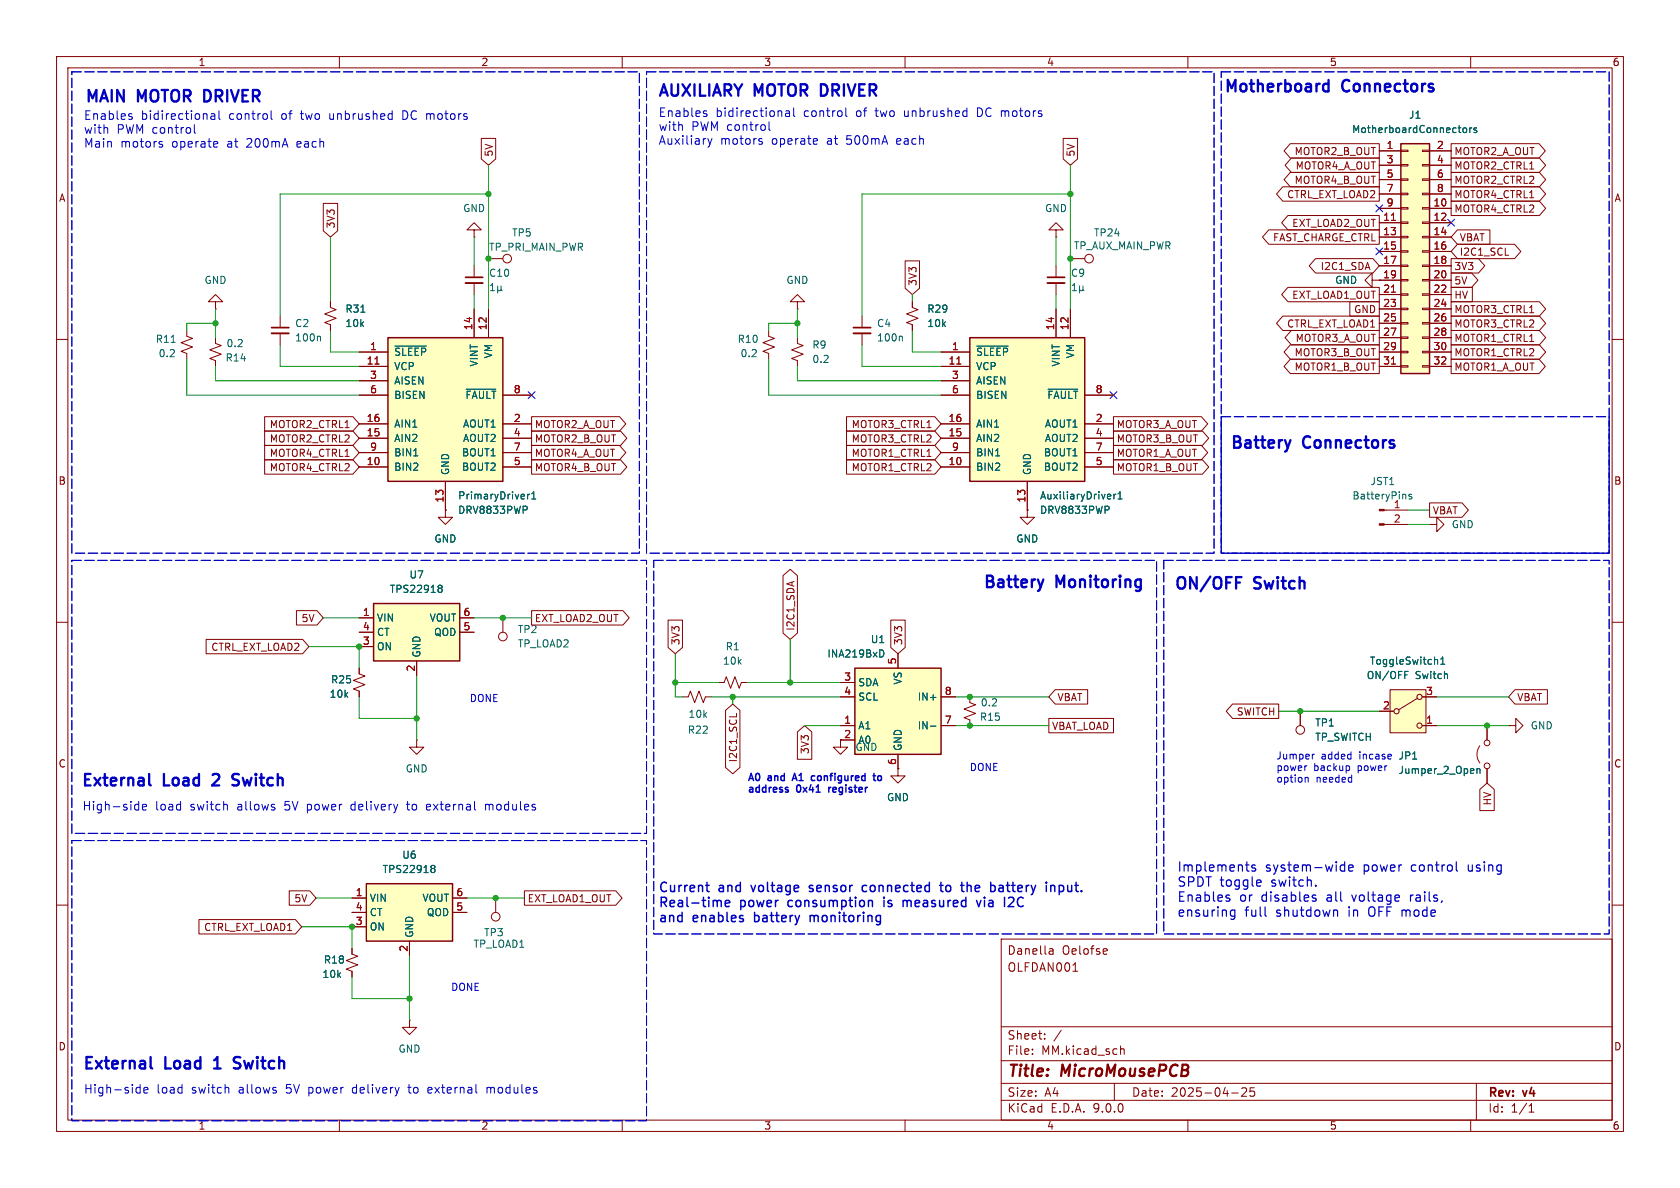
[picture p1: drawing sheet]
<svg xmlns="http://www.w3.org/2000/svg" width="297mm" height="210mm" viewBox="0 0 297 210" stroke-linecap="round" stroke-linejoin="round" font-family="sans-serif">
<g fill="none" stroke="#840000" stroke-width=".18">
<path d="M10 10h277v190h-277zM12 12h273v186h-273zM60 10v2M110 10v2M160 10v2M210 10v2M260 10v2M10 60h2M285 60h2M10 110h2M88.9 109.2v2.6M285 110h2"/>
<path d="M87.6 158.8v2.5M10 160h2M177 166h108v32h-108zM185.7 167.7h.3l.2 .2v.8M186.2 168.6l-.5 .1M186.2 168.1h-.5M189.7 171.7h.8M195.5 167.7l.2 .4-.7 .1M195.7 168.6l-.2 .1M285 160h2M60 198v2M110 198v2"/>
<path d="M160 198v2M177 194.5h108M177 191.5h108M177 187.5h108M177 181.5h108M182.5 186.3v.1M182.5 185.5v.1M184.7 183.6v.1M184.7 182.8v.1M187.6 182.1l-1.3 2M197 191.5v3M198.1 184.9v1.5"/>
<path d="M198.1 185.5l.2-.1 .4 .1v.9M210 198v2M217.7 193.2h1.2M219.5 192.4l.6-.1 .2 .1 .1 .3-.9 1.1h.9M221.7 192.3h-.7v.7l.2-.1h.5l.1 .3-.1 .5-.2 .1-.5-.1M260 198v2M261 191.5v6.5M270.3 196.6h.9M270.3 195.5l.4-.4v1.5"/>
<circle cx="88.9" cy="112.5" r=".76"/>
<circle cx="87.6" cy="162.1" r=".76"/>
</g>
<path d="M64.8 156.2h15.2v10.2h-15.2z" fill="#ffffc2"/>
<path d="M64.8 156.2h15.2v10.2h-15.2z" fill="none" stroke="#840000" stroke-width=".25"/>
<path d="M62.2 158.8h2.6M80 158.8h2.5M62.2 161.3h2.6M62.2 163.8h2.6M72.4 166.4v2.5M80 161.3h2.5" fill="none" stroke="#840000" stroke-width=".18"/>
<path d="M76.4 153h.3l.2 .2-.2 .3M76.4 153.5h.3M76.7 153.5l.2 .3v.2l-.1 .2h-.4" fill="none" stroke="#006464" stroke-width=".18"/>
<path d="M66 106.7h15.3v10.1h-15.3z" fill="#ffffc2"/>
<path d="M66 106.7h15.3v10.1h-15.3z" fill="none" stroke="#840000" stroke-width=".25"/>
<g fill="none" stroke="#840000" stroke-width=".18">
<path d="M33 58.4v1l1 .4-2 .8 2 .7-2 .8 1 .4v1M38.1 59.7v1l1 .4-2 .7 2 .8-2 .8 1 .4v1M58.4 53.3v1.1l1 .3-2 .8 2 .8-2 .7 1 .4v1M86.4 45.7h2.5M152.4 55.9v2M152.4 58.9v2.1M244.7 90.2h4.2M244.7 92.7h4.2M252.7 92.7h1.3v-1.3l1.3 1.3-1.3 1.3v-1.3M252.7 92.7h.1M63.5 118.1v1l1 .4-2 .8 2 .7-2 .8 1 .4v1M63.5 109.2h2.5"/>
<path d="M63.5 111.8h2.5M63.5 114.3h2.5M73.7 116.8v2.6M81.3 109.2h2.5M81.3 111.8h2.5M73.7 130.8v1.3h1.2l-1.2 1.3-1.3-1.3h1.3M73.7 130.8h.1M148.6 130.8v1.3h1.3l-1.3 1.3-1.3-1.3h1.3M62.2 167.6v1.1l1 .3-2 .8 2 .8-2 .7 1 .4v1M72.4 180.3v1.3h1.3l-1.3 1.3-1.3-1.3h1.3M72.4 180.3h.1"/>
<circle cx="89.7" cy="45.7" r=".76"/>
</g>
<path d="M63.8 55.2h.7M159.3 59.4l.2 .2v.7M30.3 60.5h.7M249.6 87.4h-.3l-.2 .1v.2l.5 .1v.3h-.5M77.7 103.4h.2l.3 .3-.3 .3M77.7 104h.2M77.9 104l.3 .2v.3l-.2 .2h-.3" fill="none" stroke="#006464" stroke-width=".18"/>
<g fill="#840000" stroke="#840000" stroke-width=".18">
<path d="M243.8 90h.9v.3h-.9z"/>
<path d="M243.8 92.6h.9v.2h-.9z"/>
</g>
<path d="M150.9 57.9h3" fill="none" stroke="#840000" stroke-width=".3"/>
<path d="M150.9 58.9h3" fill="none" stroke="#840000" stroke-width=".33"/>
<path d="M68.6 59.7h20.3v25.4h-20.3z" fill="#ffffc2"/>
<path d="M68.6 59.7h20.3v25.4h-20.3z" fill="none" stroke="#840000" stroke-width=".25"/>
<g fill="none" stroke="#840000" stroke-width=".18">
<path d="M83.8 54.6v5.1M86.4 54.6v5.1M63.5 62.2h5.1M63.5 64.8h5.1M63.5 67.3h5.1M63.5 69.9h5.1M63.5 74.9h5.1M63.5 77.5h5.1M88.9 69.9h5.1M88.9 74.9h5.1M88.9 77.5h5.1M63.5 80h5.1"/>
<path d="M63.5 82.6h5.1M78.7 85.1v5.1M88.9 80h5.1M88.9 82.6h5.1"/>
</g>
<path d="M69.8 61.2h5.6M82.4 68.8h5.3M73.1 80.6h.8M93.1 89.5l.1 .2-.1 .4M93.3 87.4v.8M93.6 87.4l-.3 .2M94 88.2h.7M94 87.3l.4-.4v1.3" fill="none" stroke="#006464" stroke-width=".18"/>
<path d="M66.3 64.4h.7" fill="none" stroke="#a90000" stroke-width=".18"/>
<path d="M151.1 118.1h15.3v15.3h-15.3z" fill="#ffffc2"/>
<path d="M151.1 118.1h15.3v15.3h-15.3z" fill="none" stroke="#840000" stroke-width=".25"/>
<g fill="none" stroke="#840000" stroke-width=".18">
<path d="M78.7 90.2v1.2h1.3l-1.3 1.3-1.2-1.3h1.2M78.7 90.2h.1M158.7 115.6v2.5M120.6 123.2h1.1l.3-1 .8 2 .8-2 .7 2 .4-1h1M127 120.7h1l.4-1.1 .8 2.1 .7-2.1 .8 2.1 .4-1h1M148.6 123.2h2.5M148.6 128.3h2.5M148.6 120.7h2.5M148.6 130.8h2.5M158.7 135.9v1.3h1.3l-1.3 1.2-1.2-1.2h1.2M158.7 135.9h.1M158.7 133.4v2.5"/>
<path d="M166.4 123.2h2.5M166.4 128.3h2.5M171.4 123.2v1l1.1 .4-2.1 .7 2.1 .8-2.1 .8 1 .4v1"/>
</g>
<path d="M155.8 114.9a.68 .68 0 0 1 .5 .6 .68 .68 0 0 1-.5 .6M164.5 128.4h1" fill="none" stroke="#006464" stroke-width=".18"/>
<path d="M247.6 25.4h5.1v40.6h-5.1z" fill="#ffffc2"/>
<path d="M247.6 25.4h5.1v40.6h-5.1z" fill="none" stroke="#840000" stroke-width=".25"/>
<g fill="none" stroke="#840000" stroke-width=".18">
<path d="M243.8 26.7h3.8M243.8 29.2h3.8M243.8 31.8h3.8M243.8 34.3h3.8M243.8 36.8h3.8M243.8 39.4h3.8M247.6 26.5h1.3v.3h-1.3zM247.6 29.1h1.3v.2h-1.3zM247.6 31.6h1.3v.3h-1.3zM247.6 34.2h1.3v.2h-1.3zM247.6 36.7h1.3v.3h-1.3zM247.6 39.2h1.3v.3h-1.3z"/>
<path d="M251.5 26.5h1.2v.3h-1.2zM251.5 29.1h1.2v.2h-1.2zM251.5 31.6h1.2v.3h-1.2zM251.5 34.2h1.2v.2h-1.2zM251.5 36.7h1.2v.3h-1.2zM251.5 39.2h1.2v.3h-1.2zM252.7 26.7h3.8M252.7 29.2h3.8M252.7 31.8h3.8M252.7 34.3h3.8M252.7 36.8h3.8M252.7 39.4h3.8"/>
<path d="M38.1 53.3h1.3l-1.3-1.2-1.3 1.2h1.3v1.3M38.1 54.6h.1M49.5 55.9v2M49.5 58.9v2.1M83.8 40.6h1.3l-1.3-1.2-1.3 1.2h1.3v1.3M83.8 41.9h.1M83.8 47v2M83.8 50v2.1M135.9 58.4v1l1 .4-2 .8 2 .7-2 .8 1 .4v1M242.6 49.5v-1.2l-1.3 1.2 1.3 1.3v-1.3h1.2M243.8 49.5h.1M243.8 41.9h3.8"/>
<path d="M243.8 44.5h3.8M243.8 47h3.8M243.8 49.5h3.8M243.8 52.1h3.8M243.8 54.6h3.8M243.8 57.2h3.8M243.8 59.7h3.8M247.6 41.8h1.3v.2h-1.3zM247.6 44.3h1.3v.3h-1.3zM247.6 46.9h1.3v.2h-1.3zM247.6 49.4h1.3v.3h-1.3zM247.6 51.9h1.3v.3h-1.3z"/>
<path d="M247.6 54.5h1.3v.2h-1.3zM247.6 57h1.3v.3h-1.3zM247.6 59.6h1.3v.2h-1.3zM251.5 41.8h1.2v.2h-1.2zM251.5 44.3h1.2v.3h-1.2zM251.5 46.9h1.2v.2h-1.2zM251.5 49.4h1.2v.3h-1.2zM251.5 51.9h1.2v.3h-1.2zM251.5 54.5h1.2v.2h-1.2zM251.5 57h1.2v.3h-1.2zM251.5 59.6h1.2v.2h-1.2zM252.7 41.9h3.8"/>
<path d="M252.7 44.5h3.8M252.7 47h3.8M252.7 49.5h3.8M252.7 52.1h3.8M252.7 54.6h3.8M252.7 57.2h3.8M252.7 59.7h3.8M243.8 62.2h3.8M243.8 64.8h3.8M247.6 62.1h1.3v.3h-1.3zM247.6 64.6h1.3v.3h-1.3zM251.5 62.1h1.2v.3h-1.2z"/>
<path d="M251.5 64.6h1.2v.3h-1.2zM252.7 62.2h3.8M252.7 64.8h3.8M261.6 131.8a2.53 2.53 0 0 0 0 3.1M262.9 128.3v2.5M262.9 135.9v2.5"/>
<circle cx="262.9" cy="135.4" r=".51"/>
<circle cx="262.9" cy="131.3" r=".51"/>
</g>
<path d="M246 39h.7M246 51.7h.7M246 64.4h.7" fill="none" stroke="#a90000" stroke-width=".18"/>
<g fill="none" stroke="#006464" stroke-width=".18">
<path d="M258.7 22.7l.2-.1 .3 .1 .1 .5-.1 .2h-.3l-.2-.1zM259.8 22.6v.8M260.2 22.6l-.4 .2M261 22.7l-.3-.1-.1 .2v.2l.4 .1v.3h-.4M56.5 59.4l.2 .2v.7M86.7 51.4h.7M86.7 50.5l.4-.4v1.3M88 51.2l.2 .2h.2l.2-.2M88 50.5v1.3M88.6 51.2l.2 .2M88.6 50.5v.7M261.1 135.9v.8"/>
<path d="M261.1 136l.2-.1h.3v.8"/>
</g>
<path d="M48 57.9h3.1M82.3 49h3" fill="none" stroke="#840000" stroke-width=".3"/>
<path d="M48 58.9h3.1M82.3 50h3" fill="none" stroke="#840000" stroke-width=".33"/>
<path d="M245.7 121.9h6.4v7.6h-6.4z" fill="#ffffc2"/>
<g fill="none" stroke="#840000" stroke-width=".18">
<path d="M186.7 47v2M186.7 50v2.1M189.2 45.7h2.6M229.9 125.7v2.6M243.8 125.7h2.6M245.7 121.9h6.4v7.6h-6.4zM250.6 123.4l-3.3 2.1M251.5 123.2h2.5M251.5 128.3h2.5M266.7 128.3h1.3v-1.3l1.2 1.3-1.2 1.2v-1.2M266.7 128.3h.1"/>
<circle cx="192.5" cy="45.7" r=".76"/>
<circle cx="229.9" cy="129" r=".76"/>
<circle cx="246.9" cy="125.7" r=".46"/>
<circle cx="251" cy="128.3" r=".46"/>
<circle cx="251" cy="123.2" r=".46"/>
</g>
<path d="M189.6 51.4h.7M189.6 50.5l.3-.4v1.3M190.9 51.2l.1 .2h.3l.2-.2M190.9 50.5v1.3M191.5 51.2l.1 .2M191.5 50.5v.7M253.8 116.6l.4 .2v.6M254.7 117.4h.7M254.7 116.5l.4-.4v1.3" fill="none" stroke="#006464" stroke-width=".18"/>
<path d="M185.2 49h3" fill="none" stroke="#840000" stroke-width=".3"/>
<path d="M185.2 50h3" fill="none" stroke="#840000" stroke-width=".33"/>
<path d="M171.4 59.7h20.4v25.4h-20.4z" fill="#ffffc2"/>
<path d="M171.4 59.7h20.4v25.4h-20.4z" fill="none" stroke="#840000" stroke-width=".25"/>
<g fill="none" stroke="#840000" stroke-width=".18">
<path d="M57.1 36h2.6v4.8l-1.3 1.1-1.3-1.1zM85.1 24.5h2.5v3.6l-1.2 1.1-1.3-1.1zM188 24.5h2.5v3.6l-1.3 1.1-1.2-1.1zM226.8 33h17v2.6h-17l-1.1-1.3zM227.7 38.1h16.1v2.5h-16.1l-1.1-1.2zM228.1 25.4h15.7v2.5h-15.7l-1.1-1.2zM228.1 30.5h15.7v2.5h-15.7l-1.1-1.2zM228.3 27.9h15.5v2.6h-15.5l-1.1-1.3zM243.8 26.7h3.8M243.8 29.2h3.8M243.8 31.8h3.8M243.8 34.3h3.8"/>
<path d="M243.8 36.8h3.8M243.8 39.4h3.8M252.7 26.7h3.8M252.7 29.2h3.8M252.7 31.8h3.8M252.7 34.3h3.8M252.7 36.8h3.8M252.7 39.4h3.8M256.5 30.5h15.6l1.2 1.3-1.2 1.2h-15.6zM256.5 35.6h15.6l1.2 1.2-1.2 1.3h-15.6zM256.5 33h15.6l1.2 1.3-1.2 1.3h-15.6zM256.5 25.4h15.6l1.1 1.3-1.1 1.2h-15.6z"/>
<path d="M256.5 27.9h15.6l1.2 1.3-1.2 1.3h-15.6zM58.4 53.3v1.1M58.4 57.4v1M83.8 54.6v5.1M86.4 54.6v5.1M141 53.3h1.2l-1.2-1.2-1.3 1.2h1.3v1.3M141 54.6h.1M141 59.7v1l1 .4-2 .7 2 .8-2 .8 1 .4v1M160 46.1h2.6v4.9l-1.3 1.1-1.3-1.1zM161.3 53.3v1.1l1 .3-2 .8 2 .8-2 .7 1 .4v1M186.7 40.6h1.3l-1.3-1.2-1.3 1.2h1.3v1.3M186.7 41.9h.1"/>
<path d="M186.7 54.6v5.1M189.2 54.6v5.1M224.3 40.6h19.5v2.6h-19.5l-1.1-1.3zM226.8 55.9h17v2.5h-17l-1.1-1.2zM227.7 50.8h16.1v2.5h-16.1l-1.1-1.2zM228.3 58.4h15.5v2.6h-15.5l-1.1-1.3zM232.6 45.7h10.1l1.1 1.3-1.1 1.3h-10.1l-1.1-1.3zM238.6 53.3h5.2v2.6h-5.2zM243.8 49.5h.1M243.8 41.9h3.8M243.8 44.5h3.8M243.8 47h3.8"/>
<path d="M243.8 49.5h3.8M243.8 52.1h3.8M243.8 54.6h3.8M243.8 57.2h3.8M243.8 59.7h3.8M252.7 41.9h3.8M252.7 44.5h3.8M252.7 47h3.8M252.7 49.5h3.8M252.7 52.1h3.8M252.7 54.6h3.8M252.7 57.2h3.8"/>
<path d="M252.7 59.7h3.8M256.5 45.7h4.9l1.1 1.3-1.1 1.3h-4.9zM256.5 48.3h3.7l1.1 1.2-1.1 1.3h-3.7zM256.5 53.3h15.6l1.2 1.3-1.2 1.3h-15.6zM256.5 58.4h15.6l1.2 1.3-1.2 1.3h-15.6zM256.5 55.9h15.6l1.2 1.3-1.2 1.2h-15.6zM256.5 50.8h3.8v2.5h-3.8zM257.7 43.2h10.1l1.1 1.3-1.1 1.2h-10.1l-1.2-1.2zM257.7 40.6h5.7v2.6h-5.7l-1.2-1.3zM266.1 45.1h.6M46.8 73.7h15.6l1.1 1.2-1.1 1.3h-15.6zM46.8 78.7h15.6l1.1 1.3-1.1 1.3h-15.6z"/>
<path d="M46.8 76.2h15.6l1.1 1.3-1.1 1.2h-15.6zM63.5 62.2h5.1M63.5 64.8h5.1M63.5 67.3h5.1M63.5 69.9h5.1M63.5 74.9h5.1M63.5 77.5h5.1M88.9 69.9h5.1M88.9 74.9h5.1M88.9 77.5h5.1M94 78.7h15.5l1.1 1.3-1.1 1.3h-15.5zM94 76.2h15.7l1.1 1.3-1.1 1.2h-15.7z"/>
<path d="M94 73.7h15.5l1.1 1.2-1.1 1.3h-15.5zM149.7 76.2h15.6l1.1 1.3-1.1 1.2h-15.6zM149.7 78.7h15.6l1.1 1.3-1.1 1.3h-15.6zM149.7 73.7h15.6l1.1 1.2-1.1 1.3h-15.6zM166.4 62.2h5M166.4 64.8h5M166.4 67.3h5M166.4 69.9h5M166.4 74.9h5M166.4 77.5h5M191.8 69.9h5M191.8 74.9h5"/>
<path d="M191.8 77.5h5M196.8 78.7h15.6l1.1 1.3-1.1 1.3h-15.6zM196.8 73.7h15.6l1.1 1.2-1.1 1.3h-15.6zM196.8 76.2h15.8l1.1 1.3-1.1 1.2h-15.8zM228.1 61h15.7v2.5h-15.7l-1.1-1.3zM228.1 63.5h15.7v2.5h-15.7l-1.1-1.2zM243.8 62.2h3.8M243.8 64.8h3.8M252.7 62.2h3.8M252.7 64.8h3.8M256.5 63.5h15.6l1.1 1.3-1.1 1.2h-15.6zM256.5 61h15.6l1.2 1.2-1.2 1.3h-15.6z"/>
<path d="M46.8 81.3h15.6l1.1 1.3-1.1 1.2h-15.6zM63.5 80h5.1M63.5 82.6h5.1M78.7 90.2h.1M78.7 85.1v5.1M88.9 80h5.1M88.9 82.6h5.1M94 81.3h15.7l1.1 1.3-1.1 1.2h-15.7zM149.7 81.3h15.6l1.1 1.3-1.1 1.2h-15.6zM166.4 80h5M166.4 82.6h5M181.6 90.2v1.2h1.3l-1.3 1.3-1.3-1.3h1.3"/>
<path d="M181.6 90.2h.1M181.6 85.1v5.1M191.8 80h5M191.8 82.6h5M196.8 81.3h15.8l1.1 1.3-1.1 1.2h-15.8zM252.7 88.9h5.8l1.1 1.3-1.1 1.2h-5.8zM36.4 113h17.1l1.1 1.3-1.1 1.3h-17.1zM52.4 107.9h3.6l1.1 1.3-1.1 1.3h-3.6zM63.5 118.1v1M63.5 109.2h2.5M63.5 111.8h2.5M63.5 114.3h2.5"/>
<path d="M73.7 116.8v2.6M81.3 109.2h2.5M81.3 111.8h2.5M94 107.9h16.1l1.1 1.3-1.1 1.3h-16.1zM118.1 109.6h2.6v4.9l-1.3 1.1-1.3-1.1zM138.4 101.8l1.3-1.2 1.3 1.2v10.1l-1.3 1.1-1.3-1.1zM157.5 109.6h2.5v4.9l-1.3 1.1-1.2-1.1zM158.7 115.6v2.5M63.5 122.2v1M128.3 125.6l1.2-1.1 1.3 1.1v10.1l-1.3 1.1-1.2-1.1zM130.2 126.1v.6M141 129.4l1.2-1.1 1.3 1.1v4.8h-2.5z"/>
<path d="M148.6 123.2h2.5M148.6 128.3h2.5M148.6 120.7h2.5M148.6 130.8h2.5M158.7 135.9h.1M158.7 133.4v2.5M166.4 123.2h2.5M166.4 128.3h2.5M185.4 127h11.5v2.5h-11.5zM186.5 121.9h5.8v2.6h-5.8l-1.1-1.3zM217.9 124.5h8.2v2.5h-8.2l-1.1-1.3zM229.9 125.7v2.6"/>
<path d="M243.8 125.7h2.6M251.5 123.2h2.5M251.5 128.3h2.5M261.6 139.5l1.3-1.1 1.3 1.1v3.8h-2.6zM262.9 128.3v2.5M262.9 135.9v2.5M267.8 121.9h5.8v2.6h-5.8l-1.1-1.3zM51.1 157.5h3.7l1.1 1.3-1.1 1.2h-3.7zM62.2 158.8h2.6M80 158.8h2.5M92.7 157.5h16.2l1.1 1.3-1.1 1.2h-16.2zM35.2 162.6h17l1.1 1.2-1.1 1.3h-17z"/>
<path d="M62.2 161.3h2.6M62.2 163.8h2.6M62.2 167.6v1.1M62.2 171.7v1M72.4 166.4v2.5M80 161.3h2.5"/>
</g>
<g fill="none" stroke="#006464" stroke-width=".18">
<path d="M258.7 22.7l.2-.1 .3 .1 .1 .5-.1 .2h-.3l-.2-.1zM259.8 22.6v.8M260.2 22.6l-.4 .2M261 22.7l-.3-.1-.1 .2v.2l.4 .1v.3h-.4M63.8 55.2h.7M69.8 61.2h5.6M82.4 68.8h5.3M172.7 61.2h5.5M185.3 68.8h5.2M73.1 80.6h.8M93.1 89.5l.1 .2-.1 .4M93.3 87.4v.8"/>
<path d="M93.6 87.4l-.3 .2M94 88.2h.7M94 87.3l.4-.4v1.3M176 80.6h.7M196 89.5l.1 .2-.1 .4M196.9 87.4v.8M197.3 87.4l-.4 .2M197.7 88.2h.7M197.7 87.3l.3-.4v1.3M77.7 103.4h.2l.3 .3-.3 .3M77.7 104h.2M77.9 104l.3 .2v.3l-.2 .2h-.3"/>
<path d="M155.8 114.9a.68 .68 0 0 1 .5 .6 .68 .68 0 0 1-.5 .6M253.8 116.6l.4 .2v.6M254.7 117.4h.7M254.7 116.5l.4-.4v1.3M164.5 128.4h1M261.1 135.9v.8M261.1 136l.2-.1h.3v.8M76.4 153h.3l.2 .2-.2 .3M76.4 153.5h.3M76.7 153.5l.2 .3v.2l-.1 .2h-.4"/>
</g>
<path d="M246 39h.7M246 51.7h.7M66.3 64.4h.7M169.2 64.4h.7M246 64.4h.7" fill="none" stroke="#a90000" stroke-width=".18"/>
<g fill="none" stroke="#009600" stroke-width=".18">
<path d="M86.4 34.3h-36.9v21.6M86.4 29.2v25.4M189.2 34.3h-36.8v21.6M189.2 29.2v25.4M38.1 57.2h-5.1v1.2M38.1 54.6v5.1M58.4 58.4v3.8h5.1M58.4 41.9v11.4M83.8 41.9v5.1M83.8 52.1v2.5M141 54.6v5.1M141 57.2h-5.1v1.2"/>
<path d="M161.3 58.4v3.8h5.1M161.3 52.1v1.2M186.7 41.9v5.1M186.7 52.1v2.5M33 63.5v6.4h30.5M38.1 64.8v2.5h25.4M49.5 61v3.8h14M135.9 63.5v6.4h30.5M141 64.8v2.5h25.4M152.4 61v3.8h14M248.9 90.2h3.8M248.9 92.7h3.8"/>
<path d="M54.6 114.3h8.9v3.8M57.1 109.2h6.4M73.7 119.4v11.4M83.8 109.2h10.2M119.4 115.6v7.6h1.2M139.7 113v7.7M63.5 123.2v3.8h10.2M119.4 120.7h7.6M125.7 123.2h22.9M129.5 123.2v1.3M132.1 120.7h16.5M142.2 128.3h6.4"/>
<path d="M168.9 128.3h16.5M168.9 123.2h16.5M226.1 125.7h17.7M254 128.3h12.7M254 123.2h12.7M55.9 158.8h6.3M82.5 158.8h10.2M53.3 163.8h8.9v3.8M62.2 172.7v3.8h10.2M72.4 168.9v11.4"/>
</g>
<path d="M243.2 36.2l1.2 1.2M244.4 36.2l-1.2 1.2M255.9 38.8l1.2 1.2M257.1 38.8l-1.2 1.2M243.2 43.8l1.2 1.3M244.4 43.8l-1.2 1.3M93.4 69.2l1.2 1.3M94.6 69.2l-1.2 1.3M196.2 69.2l1.3 1.3M197.5 69.2l-1.3 1.3" fill="none" stroke="#000084" stroke-width=".18"/>
<path d="M12.7 12.7h100.3v85.1h-100.3zM114.3 12.7h100.3v85.1h-100.3zM215.9 12.7h68.6v85.1h-68.6zM215.9 73.7h68.6v24.1h-68.6zM12.7 99.1h101.6v48.2h-101.6zM115.6 99.1h88.9v66h-88.9zM205.7 99.1h78.8v66h-78.8zM12.7 148.6h101.6v49.5h-101.6z" fill="none" stroke="#0000c2" stroke-width=".18" stroke-dasharray="1.7 .6"/>
<g fill="none" stroke="#0000c2" stroke-width=".21">
<path d="M217 158.8h.4v.3l-.2 .2h-.3M220.2 152.9h.6M220.5 153.9l.3 .1M221.9 153l-.4-.1-.2 .2 .1 .3 .5 .1v.4h-.6M222.4 155.6h.5v.3l-.7 .2M222.9 156.6l-.5 .1M232.2 158.8h.4l.1 .3-.2 .2h-.4M232.2 158.2l.4 .1M232.6 156.5v.2M237.1 153h.6M237.1 153.9h.6M237.7 152.3v1.7"/>
<path d="M238.4 153.4l.8-.1-.1-.3-.4-.1-.3 .2 .1 .8h.6M249.4 158.2v1.1M249.7 158.2l-.3 .3M257.5 153.8l.2 .2M217.5 161.7l.3 .3 .5-.1M218.3 160.9v1.3l-.3 .3-.4-.1M218.3 160.9h-.5l-.3 .3M223.6 161.7l.3 .3M236.2 160.9l.3 .2v.9"/>
</g>
<g fill="none" stroke="#0000c2" stroke-width=".41">
<path d="M234.3 14.8l.6 .1M234.9 14.1v2.1M234.9 16.1l-.6 .1M228.1 77.8l-.4 1.4M184.5 102.4l-.5 1.4M218.5 103h.7M218.5 102h1M26.4 136.8v1.8l.3 .2M38.7 137.7l-1.2 1.1h1.3M41.1 138.7l.7 .1M41.9 136.8h-.4a.49 .49 0 0 0-.4 .5 .49 .49 0 0 0 .4 .5l.3 .1M26.6 186.9v1.7l.3 .3"/>
<path d="M37.8 188.9h1.2M38 187.3l-.2 .1M41.3 188.8l.8 .1M42.2 186.9h-.5a.49 .49 0 0 0-.4 .4 .49 .49 0 0 0 .4 .5l.4 .1"/>
</g>
<g fill="none" stroke="#0000c2" stroke-width=".25">
<path d="M140.2 137.6h.6M140.5 136.7l-.5 1.3M144 137.2l-.3-.1-.3 .3 .2 .5h.4M146.5 139.2v.8M154.3 137.1h.5M154.5 136.7v1.1l.3 .2M155.6 137.1l-.3 .1-.1 .2v.5l.4 .1M127.3 159.2l.2 .2v.9M128.2 159.7l.8-.1-.1-.4h-.5l-.2 .2 .1 .8h.6M143.1 157.5l.1 .1M143.2 156.6v.4M153.1 156.5l-.5 .1-.2 .2 .1 .7 .6 .1"/>
<path d="M156.3 159.2v1.1M159.7 159.2v1.1M160.3 159.2h-.4l-.2 .1M166.1 156.5h.6M166.3 156v1.4l.1 .1 .3 .1M171 156v1.6M171.5 156.5l-.5 .2M172.6 159.2l.4 1.1 .4-1.1M177.1 156.5l-.5 .1M177.2 157h-.4a.32 .32 0 0 0-.2 .3 .32 .32 0 0 0 .2 .3h.4M179.2 159.3l-1 1h1M186 156.5l.4 .1 .1 .1v.9"/>
<path d="M143.2 161.8v1.1"/>
</g>
<g fill="none" stroke="#0000c2" stroke-width=".18">
<path d="M38.7 19.6v1.3l.2 .2M47.9 19.6v1.3l.2 .2M69.3 19.6v1.5M124.6 19.6l.3 .1M138.9 19.7h.6l.1 .9M139.6 19.9l-.5 .1a.3 .3 0 0 0-.3 .3 .3 .3 0 0 0 .3 .3l.5-.1M140.3 19.1v1.3l.2 .2M149.5 19.1v1.3l.2 .2M170.8 19.6l.1 .1M170.9 19.1v1.5M23 20.6l.3 .1 .1 .2-.2 .2h-.3M23 20.1l.3 .1"/>
<path d="M28.3 25.5l.4 .1 .1 .2-.3 .2h-.2M28.3 25l.4 .1M34.4 22v1.3l.2 .3M37.3 20.2h.6l.1 .9M38 20.5h-.5a.3 .3 0 0 0-.3 .3 .3 .3 0 0 0 .3 .3l.5-.1M38.3 25l.2 .4-.7 .1M38.4 25.9l-.1 .1M69.2 20.1l.1 .1M69.3 21l-.1 .1M124.6 20.1l.3 .1 .1 .2-.2 .2h-.3M125.1 24.5l.4 1M125.5 25.5l-.1 .4-.3 .1"/>
<path d="M125.9 24.5l-.4 1M134.4 25l.3 .1 .1 .2-.2 .2h-.3M134.4 24.5l.3 .1M136 21.5v1.3l.2 .3M144.3 24.5l.2 .4-.7 .1M144.4 25.4l-.1 .1M170.9 20.5l-.1 .1M230.9 137.4l.4 .2v.7M232.4 133.3l-.3 .1M238.5 135.4l.1 .2-.1 .6M24.1 142.2l.4 .1M24.5 141.7v1.5"/>
<path d="M24.5 143.1l-.4 .1M25.2 142.7l.7-.2-.1-.2-.4-.1-.2 .2v.7h.6M40.1 142.3l.1 .9M71.8 142.2h.6M75.6 142.2l-.2 .2v.6l.2 .2M76.1 142.5l-.7 .2M85.8 142.2v1M86.3 142.2l-.5 .1M24.3 192.2l.5 .1M24.8 191.7v1.5M24.8 193.2h-.5M25.4 192.7l.8-.1-.1-.3-.5-.1-.2 .2 .1 .8h.6"/>
<path d="M40.4 192.3l.1 .9M72.1 192.2h.6M75.9 192.2l-.3 .2v.6l.3 .2M76.4 192.6l-.8 .1M86.1 192.2v1M86.5 192.2l-.4 .2"/>
</g>
<g fill="#009600" stroke="#009600" stroke-width=".18">
<circle cx="119.4" cy="120.7" r=".46"/>
<circle cx="139.7" cy="120.7" r=".46"/>
<circle cx="129.5" cy="123.2" r=".46"/>
<circle cx="171.4" cy="128.3" r=".46"/>
<circle cx="171.4" cy="123.2" r=".46"/>
<circle cx="86.4" cy="45.7" r=".46"/>
<circle cx="63.5" cy="114.3" r=".46"/>
<circle cx="88.9" cy="109.2" r=".46"/>
<circle cx="87.6" cy="158.8" r=".46"/>
<circle cx="72.4" cy="176.5" r=".46"/>
<circle cx="62.2" cy="163.8" r=".46"/>
<circle cx="73.7" cy="127" r=".46"/>
<circle cx="189.2" cy="34.3" r=".46"/>
<circle cx="189.2" cy="45.7" r=".46"/>
<circle cx="141" cy="57.2" r=".46"/>
<circle cx="38.1" cy="57.2" r=".46"/>
<circle cx="86.4" cy="34.3" r=".46"/>
<circle cx="262.9" cy="128.3" r=".46"/>
<circle cx="229.9" cy="125.7" r=".46"/>
</g>
<g font-size="2.8" fill="#0000c2">
<text x="116.1" y="17.6">AUXILIARY</text>
<text x="133.3" y="17.6">MOTOR</text>
<text x="145.9" y="17.6">DRIVER</text>
<text x="216.2" y="16.9">Motherboard</text>
<text x="237.3" y="16.9">Connectors</text>
<text x="14.8" y="18.6">MAIN</text>
<text x="24.3" y="18.6">MOTOR</text>
<text x="36.8" y="18.6">DRIVER</text>
<text x="217.4" y="79.9">Battery</text>
<text x="230.5" y="79.9">Connectors</text>
<text x="173.7" y="104.5">Battery</text>
<text x="186.8" y="104.5">Monitoring</text>
<text x="207.5" y="104.8">ON/OFF</text>
<text x="221.9" y="104.8">Switch</text>
<text x="14.2" y="139.6">External</text>
<text x="28.9" y="139.6">Load</text>
<text x="38.4" y="139.6">2</text>
<text x="42.7" y="139.6">Switch</text>
<text x="14.4" y="189.6">External</text>
<text x="29.2" y="189.6">Load</text>
<text x="38.7" y="189.6">1</text>
<text x="43" y="189.6">Switch</text>
</g>
<g font-size="2.8" fill="#840000">
<text x="178" y="190.9">Title:</text>
<text x="187.7" y="190.9">MicroMousePCB</text>
</g>
<g font-size="2.3" fill="#0000c2">
<text x="208" y="154.4">Implements</text>
<text x="223.7" y="154.4">system-wide</text>
<text x="241.2" y="154.4">power</text>
<text x="249.9" y="154.4">control</text>
<text x="260.2" y="154.4">using</text>
<text x="116.3" y="158.1">Current</text>
<text x="116.3" y="160.7">Real-time</text>
<text x="127.1" y="158.1">and</text>
<text x="130.8" y="160.7">power</text>
<text x="133.2" y="158.1">voltage</text>
<text x="139.7" y="160.7">consumption</text>
<text x="143.9" y="158.1">sensor</text>
<text x="153.7" y="158.1">connected</text>
<text x="157" y="160.7">is</text>
<text x="160.8" y="160.7">measured</text>
<text x="167.9" y="158.1">to</text>
<text x="172.1" y="158.1">the</text>
<text x="174.4" y="160.7">via</text>
<text x="177.6" y="158.1">battery</text>
<text x="179.6" y="160.7">I2C</text>
<text x="187.9" y="158.1">input.</text>
<text x="208" y="157">SPDT toggle</text>
<text x="208" y="159.7">Enables</text>
<text x="219.2" y="159.7">or</text>
<text x="223.2" y="159.7">disables</text>
<text x="225" y="157">switch.</text>
<text x="235" y="159.7">all</text>
<text x="239.8" y="159.7">voltage</text>
<text x="250.3" y="159.7">rails,</text>
<text x="116.3" y="163.4">and</text>
<text x="122.5" y="163.4">enables</text>
<text x="133.7" y="163.4">battery</text>
<text x="144" y="163.4">monitoring</text>
<text x="208" y="162.4">ensuring</text>
<text x="220.1" y="162.4">full</text>
<text x="225.8" y="162.4">shutdown</text>
<text x="238.8" y="162.4">in</text>
<text x="242.7" y="162.4">OFF mode</text>
</g>
<g font-size="2.1" fill="#0000c2">
<text x="14.7" y="21.4">Enables</text>
<text x="14.7" y="23.9">with</text>
<text x="20.6" y="23.9">PWM control</text>
<text x="24.9" y="21.4">bidirectional</text>
<text x="40.5" y="21.4">control</text>
<text x="49.9" y="21.4">of</text>
<text x="53.4" y="21.4">two</text>
<text x="58.6" y="21.4">unbrushed</text>
<text x="71.7" y="21.4">DC motors</text>
<text x="116.3" y="20.9">Enables</text>
<text x="116.3" y="23.3">with</text>
<text x="122.2" y="23.3">PWM control</text>
<text x="126.5" y="20.9">bidirectional</text>
<text x="142.1" y="20.9">control</text>
<text x="151.5" y="20.9">of</text>
<text x="155" y="20.9">two</text>
<text x="160.2" y="20.9">unbrushed</text>
<text x="173.3" y="20.9">DC motors</text>
<text x="14.7" y="26.3">Main</text>
<text x="21.3" y="26.3">motors</text>
<text x="30.4" y="26.3">operate</text>
<text x="40.3" y="26.3">at</text>
<text x="43.9" y="26.3">200mA</text>
<text x="52.9" y="26.3">each</text>
<text x="116.3" y="25.8">Auxiliary</text>
<text x="127.3" y="25.8">motors</text>
<text x="136.4" y="25.8">operate</text>
<text x="146.3" y="25.8">at</text>
<text x="149.9" y="25.8">500mA</text>
<text x="158.9" y="25.8">each</text>
<text x="14.5" y="143.5">High-side</text>
<text x="27.4" y="143.5">load</text>
<text x="33.7" y="143.5">switch</text>
<text x="42.1" y="143.5">allows</text>
<text x="50.6" y="143.5">5V power</text>
<text x="62.6" y="143.5">delivery</text>
<text x="72.7" y="143.5">to</text>
<text x="76.2" y="143.5">external</text>
<text x="86.8" y="143.5">modules</text>
<text x="14.7" y="193.5">High-side</text>
<text x="27.7" y="193.5">load</text>
<text x="33.9" y="193.5">switch</text>
<text x="42.3" y="193.5">allows</text>
<text x="50.8" y="193.5">5V power</text>
<text x="62.8" y="193.5">delivery</text>
<text x="72.9" y="193.5">to</text>
<text x="76.5" y="193.5">external</text>
<text x="87" y="193.5">modules</text>
</g>
<g font-size="2.1" fill="#840000">
<text x="178" y="172">OLFDAN001</text>
<text x="178" y="169">Danella</text>
<text x="187.7" y="169">Oelofse</text>
<text x="178" y="184">Sheet:</text>
<text x="178" y="186.7">File:</text>
<text x="184.1" y="186.7">MM.kicad_sch</text>
<text x="178" y="196.9">KiCad</text>
<text x="178" y="194.1">Size:</text>
<text x="184.7" y="194.1">A4</text>
<text x="185.7" y="196.9">E.D.A.</text>
<text x="193.3" y="196.9">9.0.0</text>
<text x="200" y="194.1">Date:</text>
<text x="207" y="194.1">2025-04-25</text>
<text x="263" y="194.3">Rev:</text>
<text x="263" y="196.9">Id:</text>
<text x="267.1" y="196.9">1/1</text>
<text x="269.4" y="194.3">v4</text>
</g>
<g font-size="1.8" fill="#840000">
<text x="35" y="11.9">1</text>
<text x="85" y="11.9">2</text>
<text x="135" y="11.9">3</text>
<text x="185" y="11.9">4</text>
<text x="235" y="11.9">5</text>
<text x="285" y="11.9">6</text>
<text x="87.3" y="27.8" transform="rotate(-90 87.3 27.8)">5V</text>
<text x="190.2" y="27.8" transform="rotate(-90 190.2 27.8)">5V</text>
<text x="228.8" y="27.6">MOTOR2_B_OUT</text>
<text x="257" y="27.6">MOTOR2_A_OUT</text>
<text x="10.3" y="35.9">A</text>
<text x="227.4" y="35.2">CTRL_EXT_LOAD2</text>
<text x="228.8" y="32.7">MOTOR4_B_OUT</text>
<text x="228.9" y="30.2">MOTOR4_A_OUT</text>
<text x="257" y="32.7">MOTOR2_CTRL2</text>
<text x="257" y="35.2">MOTOR4_CTRL1</text>
<text x="257" y="30.2">MOTOR2_CTRL1</text>
<text x="285.3" y="35.9">A</text>
<text x="59.4" y="40.5" transform="rotate(-90 59.4 40.5)">3V3</text>
<text x="228.3" y="40.3">EXT_LOAD2_OUT</text>
<text x="257" y="37.8">MOTOR4_CTRL2</text>
<text x="225" y="42.9">FAST_CHARGE_CTRL</text>
<text x="233.4" y="47.9">I2C1_SDA</text>
<text x="257" y="47.9">3V3</text>
<text x="258" y="45.4">I2C1_SCL</text>
<text x="258" y="42.9">VBAT</text>
<text x="162.2" y="50.6" transform="rotate(-90 162.2 50.6)">3V3</text>
<text x="228.3" y="53">EXT_LOAD1_OUT</text>
<text x="257" y="50.5">5V</text>
<text x="257" y="53">HV</text>
<text x="227.4" y="58.1">CTRL_EXT_LOAD1</text>
<text x="239.3" y="55.6">GND</text>
<text x="257" y="55.6">MOTOR3_CTRL1</text>
<text x="257" y="58.1">MOTOR3_CTRL2</text>
<text x="228.8" y="63.2">MOTOR3_B_OUT</text>
<text x="228.8" y="65.7">MOTOR1_B_OUT</text>
<text x="228.9" y="60.6">MOTOR3_A_OUT</text>
<text x="257" y="65.7">MOTOR1_A_OUT</text>
<text x="257" y="63.2">MOTOR1_CTRL2</text>
<text x="257" y="60.6">MOTOR1_CTRL1</text>
<text x="47.6" y="75.9">MOTOR2_CTRL1</text>
<text x="94.5" y="75.9">MOTOR2_A_OUT</text>
<text x="150.5" y="75.9">MOTOR3_CTRL1</text>
<text x="197.3" y="75.9">MOTOR3_A_OUT</text>
<text x="47.6" y="83.5">MOTOR4_CTRL2</text>
<text x="47.6" y="81">MOTOR4_CTRL1</text>
<text x="47.6" y="78.4">MOTOR2_CTRL2</text>
<text x="94.5" y="81">MOTOR4_A_OUT</text>
<text x="94.5" y="78.4">MOTOR2_B_OUT</text>
<text x="94.5" y="83.5">MOTOR4_B_OUT</text>
<text x="150.5" y="83.5">MOTOR1_CTRL2</text>
<text x="150.5" y="78.4">MOTOR3_CTRL2</text>
<text x="150.5" y="81">MOTOR1_CTRL1</text>
<text x="197.3" y="81">MOTOR1_A_OUT</text>
<text x="197.3" y="83.5">MOTOR1_B_OUT</text>
<text x="197.3" y="78.4">MOTOR3_B_OUT</text>
<text x="10.3" y="85.9">B</text>
<text x="285.3" y="85.9">B</text>
<text x="253.2" y="91.1">VBAT</text>
<text x="53.2" y="110.2">5V</text>
<text x="94.5" y="110.2">EXT_LOAD2_OUT</text>
<text x="140.7" y="111.6" transform="rotate(-90 140.7 111.6)">I2C1_SDA</text>
<text x="37.3" y="115.3">CTRL_EXT_LOAD2</text>
<text x="120.3" y="114.1" transform="rotate(-90 120.3 114.1)">3V3</text>
<text x="159.7" y="114.1" transform="rotate(-90 159.7 114.1)">3V3</text>
<text x="186.8" y="124.1">VBAT</text>
<text x="268.1" y="124.1">VBAT</text>
<text x="149.2" y="130.6">2</text>
<text x="185.9" y="129.2">VBAT_LOAD</text>
<text x="218.5" y="126.7">SWITCH</text>
<text x="10.3" y="135.9">C</text>
<text x="130.5" y="134.9" transform="rotate(-90 130.5 134.9)">I2C1_SCL</text>
<text x="143.2" y="133.4" transform="rotate(-90 143.2 133.4)">3V3</text>
<text x="285.3" y="135.9">C</text>
<text x="263.8" y="142.5" transform="rotate(-90 263.8 142.5)">HV</text>
<text x="51.9" y="159.7">5V</text>
<text x="93.2" y="159.7">EXT_LOAD1_OUT</text>
<text x="36" y="164.8">CTRL_EXT_LOAD1</text>
<text x="10.3" y="185.9">D</text>
<text x="285.3" y="185.9">D</text>
<text x="35" y="199.9">1</text>
<text x="85" y="199.9">2</text>
<text x="135" y="199.9">3</text>
<text x="185" y="199.9">4</text>
<text x="235" y="199.9">5</text>
<text x="285" y="199.9">6</text>
</g>
<g font-size="1.8" fill="#006464">
<text x="238.9" y="23.7">MotherboardConnectors</text>
<text x="249" y="21.2">J1</text>
<text x="81.8" y="37.7">GND</text>
<text x="184.7" y="37.7">GND</text>
<text x="86.4" y="44.6">TP_PRI_MAIN_PWR</text>
<text x="90.4" y="42">TP5</text>
<text x="189.7" y="44.3">TP_AUX_MAIN_PWR</text>
<text x="193.3" y="42">TP24</text>
<text x="36.1" y="50.4">GND</text>
<text x="86.4" y="49.1">C10</text>
<text x="138.9" y="50.4">GND</text>
<text x="189.2" y="49.1">C9</text>
<text x="235.9" y="50.4">GND</text>
<text x="52.1" y="58">C2</text>
<text x="61" y="58">10k</text>
<text x="61" y="55.5">R31</text>
<text x="154.9" y="58">C4</text>
<text x="163.8" y="58">10k</text>
<text x="163.8" y="55.5">R29</text>
<text x="27.4" y="60.8">R11</text>
<text x="27.9" y="63.3">0.2</text>
<text x="39.8" y="64.1">R14</text>
<text x="39.9" y="61.6">0.2</text>
<text x="52.1" y="60.6">100n</text>
<text x="69.6" y="63.1">~{SLEEP}</text>
<text x="69.6" y="65.6">VCP</text>
<text x="84.7" y="64.9" transform="rotate(-90 84.7 64.9)">VINT</text>
<text x="87.2" y="63.4" transform="rotate(-90 87.2 63.4)">VM</text>
<text x="130.3" y="60.8">R10</text>
<text x="130.8" y="63.3">0.2</text>
<text x="143.5" y="61.8">R9</text>
<text x="143.5" y="64.4">0.2</text>
<text x="154.9" y="60.6">100n</text>
<text x="172.5" y="63.1">~{SLEEP}</text>
<text x="172.5" y="65.6">VCP</text>
<text x="187.6" y="64.9" transform="rotate(-90 187.6 64.9)">VINT</text>
<text x="190.1" y="63.4" transform="rotate(-90 190.1 63.4)">VM</text>
<text x="69.6" y="68.2">AISEN</text>
<text x="69.6" y="70.7">BISEN</text>
<text x="82.2" y="70.7">~{FAULT}</text>
<text x="172.5" y="68.2">AISEN</text>
<text x="172.5" y="70.7">BISEN</text>
<text x="185" y="70.7">~{FAULT}</text>
<text x="69.6" y="75.8">AIN1</text>
<text x="81.8" y="75.8">AOUT1</text>
<text x="172.5" y="75.8">AIN1</text>
<text x="184.6" y="75.8">AOUT1</text>
<text x="69.6" y="78.3">AIN2</text>
<text x="69.6" y="80.9">BIN1</text>
<text x="69.6" y="83.4">BIN2</text>
<text x="81.6" y="80.9">BOUT1</text>
<text x="81.6" y="83.4">BOUT2</text>
<text x="81.8" y="78.3">AOUT2</text>
<text x="172.5" y="78.3">AIN2</text>
<text x="172.5" y="80.9">BIN1</text>
<text x="172.5" y="83.4">BIN2</text>
<text x="184.4" y="80.9">BOUT1</text>
<text x="184.4" y="83.4">BOUT2</text>
<text x="184.6" y="78.3">AOUT2</text>
<text x="79.6" y="84.1" transform="rotate(-90 79.6 84.1)">GND</text>
<text x="80.9" y="88.5">PrimaryDriver1</text>
<text x="182.5" y="84.1" transform="rotate(-90 182.5 84.1)">GND</text>
<text x="183.8" y="88.5">AuxiliaryDriver1</text>
<text x="239" y="88.5">BatteryPins</text>
<text x="242.2" y="86">JST1</text>
<text x="80.9" y="91">DRV8833PWP</text>
<text x="183.8" y="91">DRV8833PWP</text>
<text x="256.5" y="93.6">GND</text>
<text x="76.7" y="96.1">GND</text>
<text x="179.6" y="96.1">GND</text>
<text x="68.8" y="105">TPS22918</text>
<text x="72.3" y="102.5">U7</text>
<text x="66.5" y="110.1">VIN</text>
<text x="66.5" y="112.6">CT</text>
<text x="75.9" y="110.1">VOUT</text>
<text x="76.6" y="112.6">QOD</text>
<text x="91.4" y="112.1">TP2</text>
<text x="153.9" y="113.9">U1</text>
<text x="66.5" y="115.2">ON</text>
<text x="74.5" y="116.3" transform="rotate(-90 74.5 116.3)">GND</text>
<text x="91.4" y="114.7">TP_LOAD2</text>
<text x="127.7" y="117.7">10k</text>
<text x="128.2" y="115.2">R1</text>
<text x="146.2" y="116.4">INA219BxD</text>
<text x="242.1" y="117.7">ToggleSwitch1</text>
<text x="58.2" y="123.5">10k</text>
<text x="58.4" y="121">R25</text>
<text x="151.6" y="121.5">SDA</text>
<text x="151.6" y="124.1">SCL</text>
<text x="159.6" y="121.1" transform="rotate(-90 159.6 121.1)">VS</text>
<text x="162.2" y="124.1">IN+</text>
<text x="173.3" y="125.1">0.2</text>
<text x="241.5" y="120.2">ON/OFF</text>
<text x="250.2" y="120.2">Switch</text>
<text x="121.5" y="129.9">R22</text>
<text x="121.6" y="127.1">10k</text>
<text x="151.6" y="129.1">A1</text>
<text x="151.6" y="131.7">A0</text>
<text x="162.2" y="129.1">IN-</text>
<text x="173.1" y="127.6">R15</text>
<text x="232.4" y="128.6">TP1</text>
<text x="232.4" y="131.2">TP_SWITCH</text>
<text x="270.5" y="129.1">GND</text>
<text x="71.6" y="136.8">GND</text>
<text x="151.1" y="132.9">GND</text>
<text x="159.6" y="132.8" transform="rotate(-90 159.6 132.8)">GND</text>
<text x="247.2" y="134.5">JP1</text>
<text x="247.2" y="137">Jumper_2_Open</text>
<text x="156.7" y="141.8">GND</text>
<text x="67.5" y="154.5">TPS22918</text>
<text x="71" y="152">U6</text>
<text x="65.3" y="159.6">VIN</text>
<text x="74.6" y="159.6">VOUT</text>
<text x="65.3" y="162.2">CT</text>
<text x="65.3" y="164.7">ON</text>
<text x="73.3" y="165.9" transform="rotate(-90 73.3 165.9)">GND</text>
<text x="75.4" y="162.2">QOD</text>
<text x="83.6" y="167.7">TP_LOAD1</text>
<text x="85.5" y="165.7">TP3</text>
<text x="56.9" y="173.1">10k</text>
<text x="57.2" y="170.5">R18</text>
<text x="70.4" y="186.3">GND</text>
</g>
<g font-size="1.8" fill="#a90000">
<text x="245" y="26.4">1</text>
<text x="245" y="29">3</text>
<text x="253.9" y="26.4">2</text>
<text x="253.9" y="29">4</text>
<text x="245" y="31.5">5</text>
<text x="245" y="34">7</text>
<text x="253.9" y="31.5">6</text>
<text x="253.9" y="34">8</text>
<text x="244.4" y="39.1">11</text>
<text x="244.4" y="41.7">13</text>
<text x="245" y="36.6">9</text>
<text x="253.3" y="36.6">10</text>
<text x="253.3" y="39.1">12</text>
<text x="253.3" y="41.7">14</text>
<text x="244.4" y="44.2">15</text>
<text x="244.4" y="46.7">17</text>
<text x="253.3" y="44.2">16</text>
<text x="253.3" y="46.7">18</text>
<text x="244.4" y="49.3">19</text>
<text x="244.4" y="51.8">21</text>
<text x="253.3" y="49.3">20</text>
<text x="253.3" y="51.8">22</text>
<text x="83.6" y="58.5" transform="rotate(-90 83.6 58.5)">14</text>
<text x="86.1" y="58.5" transform="rotate(-90 86.1 58.5)">12</text>
<text x="186.4" y="58.5" transform="rotate(-90 186.4 58.5)">14</text>
<text x="189" y="58.5" transform="rotate(-90 189 58.5)">12</text>
<text x="244.4" y="54.4">23</text>
<text x="244.4" y="56.9">25</text>
<text x="244.4" y="59.4">27</text>
<text x="253.3" y="54.4">24</text>
<text x="253.3" y="56.9">26</text>
<text x="253.3" y="59.4">28</text>
<text x="64.7" y="64.5">11</text>
<text x="65.3" y="62">1</text>
<text x="167.6" y="64.5">11</text>
<text x="168.2" y="62">1</text>
<text x="244.4" y="62">29</text>
<text x="244.4" y="64.5">31</text>
<text x="253.3" y="62">30</text>
<text x="253.3" y="64.5">32</text>
<text x="65.3" y="67.1">3</text>
<text x="65.3" y="69.6">6</text>
<text x="90.7" y="69.6">8</text>
<text x="168.2" y="67.1">3</text>
<text x="168.2" y="69.6">6</text>
<text x="193.6" y="69.6">8</text>
<text x="64.7" y="74.7">16</text>
<text x="64.7" y="77.2">15</text>
<text x="90.7" y="74.7">2</text>
<text x="90.7" y="77.2">4</text>
<text x="167.6" y="74.7">16</text>
<text x="167.6" y="77.2">15</text>
<text x="193.6" y="74.7">2</text>
<text x="193.6" y="77.2">4</text>
<text x="64.7" y="82.3">10</text>
<text x="65.3" y="79.8">9</text>
<text x="90.7" y="79.8">7</text>
<text x="90.7" y="82.3">5</text>
<text x="167.6" y="82.3">10</text>
<text x="168.2" y="79.8">9</text>
<text x="193.6" y="79.8">7</text>
<text x="193.6" y="82.3">5</text>
<text x="78.5" y="88.9" transform="rotate(-90 78.5 88.9)">13</text>
<text x="181.4" y="88.9" transform="rotate(-90 181.4 88.9)">13</text>
<text x="246.3" y="89.9">1</text>
<text x="246.3" y="92.5">2</text>
<text x="64.1" y="109">1</text>
<text x="64.1" y="111.5">4</text>
<text x="81.8" y="109">6</text>
<text x="81.8" y="111.5">5</text>
<text x="64.1" y="114">3</text>
<text x="73.4" y="118.8" transform="rotate(-90 73.4 118.8)">2</text>
<text x="158.5" y="117.5" transform="rotate(-90 158.5 117.5)">5</text>
<text x="149.2" y="120.4">3</text>
<text x="149.2" y="122.9">4</text>
<text x="166.9" y="122.9">8</text>
<text x="244.4" y="125.5">2</text>
<text x="252" y="122.9">3</text>
<text x="149.2" y="128">1</text>
<text x="166.9" y="128">7</text>
<text x="252" y="128">1</text>
<text x="158.5" y="135.3" transform="rotate(-90 158.5 135.3)">6</text>
<text x="62.8" y="158.5">1</text>
<text x="62.8" y="161">4</text>
<text x="80.6" y="158.5">6</text>
<text x="80.6" y="161">5</text>
<text x="62.8" y="163.6">3</text>
<text x="72.1" y="168.3" transform="rotate(-90 72.1 168.3)">2</text>
</g>
<g font-size="1.8" fill="#0000c2">
<text x="83" y="124.3">DONE</text>
<text x="171.3" y="136.5">DONE</text>
<text x="225.6" y="134.5">Jumper</text>
<text x="225.6" y="136.5">power</text>
<text x="232.2" y="136.5">backup</text>
<text x="233.6" y="134.5">added</text>
<text x="240.1" y="136.5">power</text>
<text x="240.4" y="134.5">incase</text>
<text x="132.1" y="138.4">A0</text>
<text x="132.1" y="140.5">address</text>
<text x="135.9" y="138.4">and</text>
<text x="140.8" y="138.4">A1</text>
<text x="140.9" y="140.5">0x41</text>
<text x="144.5" y="138.4">configured</text>
<text x="147.1" y="140.5">register</text>
<text x="156.1" y="138.4">to</text>
<text x="225.6" y="138.5">option</text>
<text x="232.6" y="138.5">needed</text>
<text x="79.7" y="175.4">DONE</text>
</g>
</svg>
